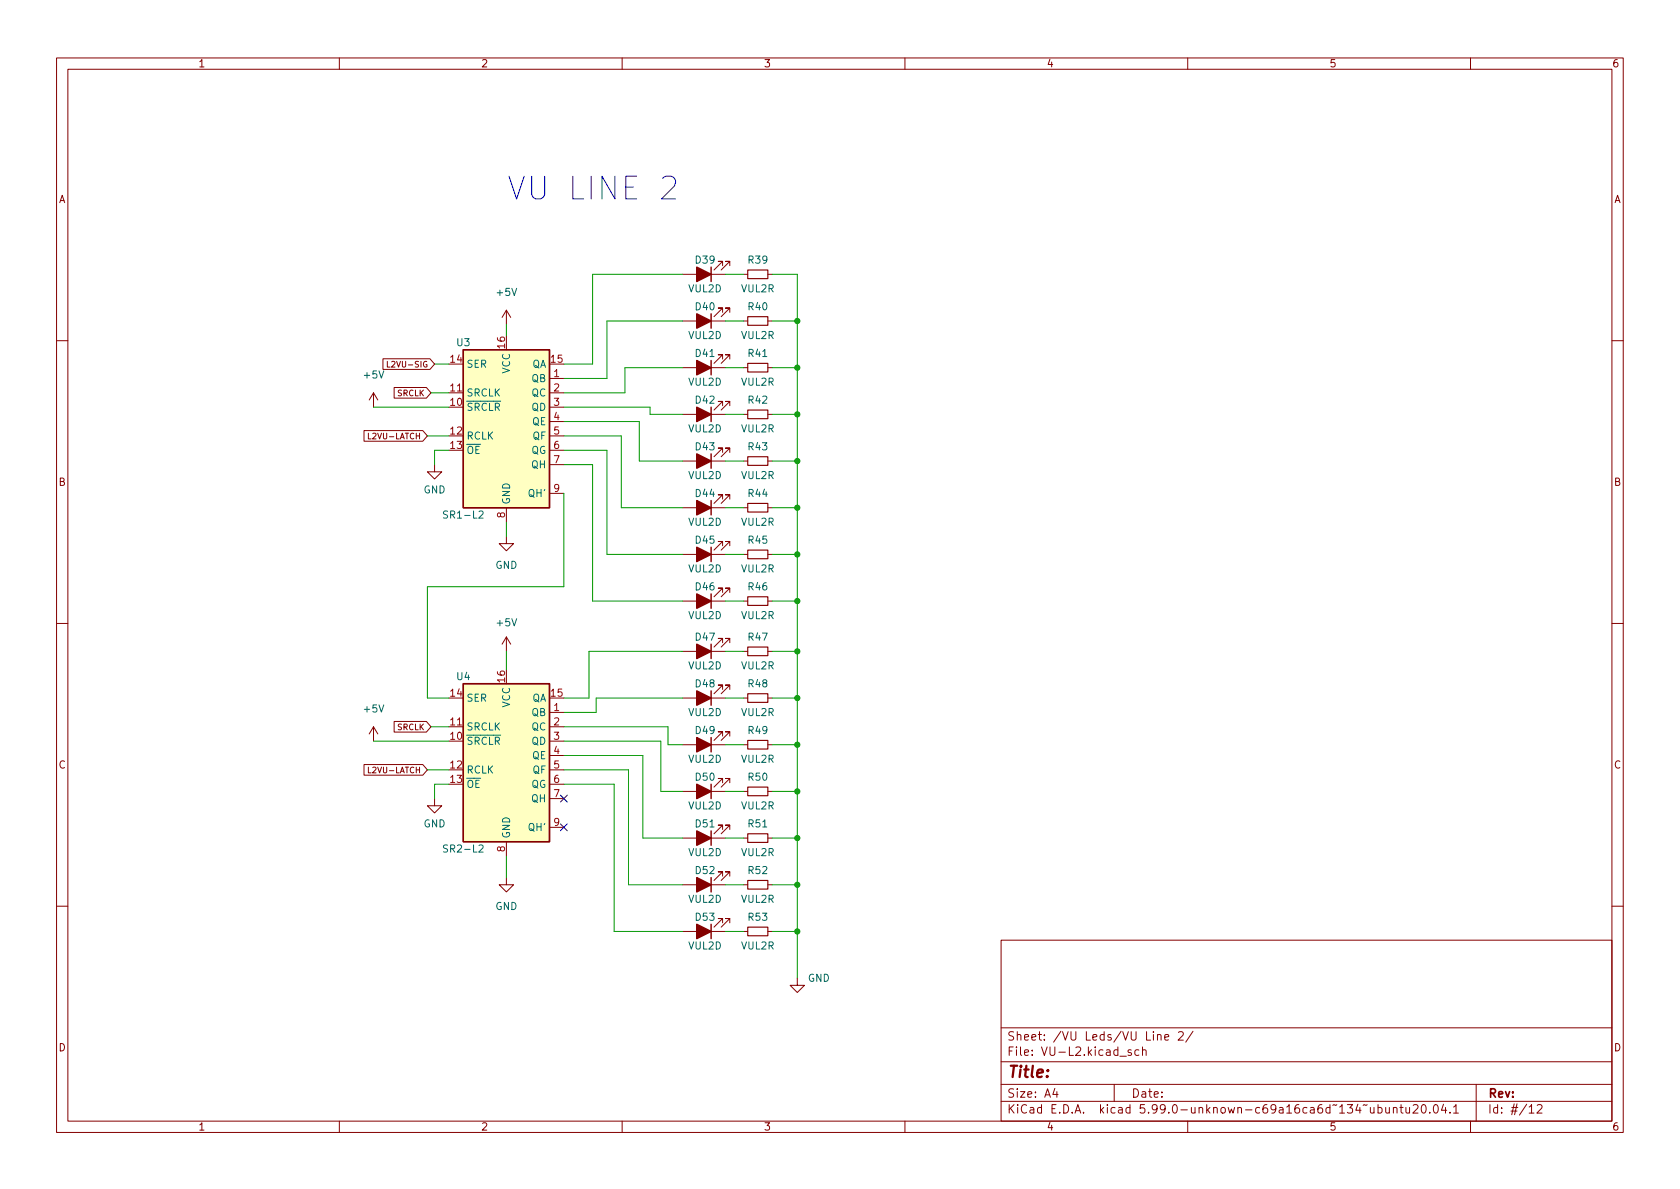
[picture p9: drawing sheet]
<svg xmlns="http://www.w3.org/2000/svg" width="297mm" height="210mm" viewBox="0 0 297 210" stroke-linecap="round" stroke-linejoin="round" font-family="sans-serif">
<g fill="none" stroke="#840000" stroke-width=".18">
<path d="M10 10.2h277v190.1h-277zM12 12.2h273v186.1h-273zM60 10.2v2M110 10.2v2M160 10.2v2M210 10.2v2M260 10.2v2M89.5 54.9v2.5M89.5 54.9l-.7 1.2M89.5 54.9l.8 1.2M120.6 48.5h7.7M120.6 56.8h7.7"/>
<path d="M127.8 47v-.8h-.8h.8l-1.6 1.5M127.8 55.2v-.7h-.8h.8l-1.6 1.5M129 47v-.8h-.7h.7l-1.5 1.5M129 55.2v-.7h-.7h.7l-1.5 1.5M131.4 48.5h.8M131.4 56.8h.8M135.8 48.5h.7M135.8 56.8h.7M10 60.2h2M64.4 76.1h10.4l.8 1-.8 .9h-10.4zM65.1 76.6v1h.5M66 69.5l-.7 1.2"/>
<path d="M66 69.5v2.5M66 69.5l.8 1.2M67.7 63.4h8.3l.8 1-.8 .9h-8.3zM68.5 63.9v1h.5M69.7 68.5h5.7l.8 1-.8 .9h-5.7zM79.4 69.5h2.5M97.2 66.9h2.5M97.2 69.5h2.5M97.2 72h2.5M97.2 74.5h2.5M97.2 77.1h2.5M97.2 79.6h2.5"/>
<path d="M120.6 65h7.7M120.6 73.3h7.7M127.8 71.7v-.7h-.8h.8l-1.6 1.5M127.8 63.5v-.8h-.8h.8l-1.6 1.6M129 71.7v-.7h-.7h.7l-1.5 1.5M129 63.5v-.8h-.7h.7l-1.5 1.6M131.4 65h.8M131.4 73.3h.8M135.8 65h.7M135.8 73.3h.7M285 60.2h2M76.8 82.2v1.2h1.3l-1.3 1.3-1.2-1.3h1.2"/>
<path d="M89.5 94.9v1.2h1.3l-1.3 1.3-1.2-1.3h1.2M89.5 89.8v2.5M97.2 82.2h2.5M97.2 87.2h2.5M120.6 89.8h7.7M120.6 98h7.7M120.6 81.5h7.7M127.8 88.3v-.8h-.8h.8l-1.6 1.5M127.8 80v-.8h-.8h.8l-1.6 1.6M127.8 96.5v-.7h-.8h.8l-1.6 1.5M129 88.3v-.8h-.7h.7l-1.5 1.5M129 80v-.8h-.7h.7l-1.5 1.6"/>
<path d="M129 96.5v-.7h-.7h.7l-1.5 1.5M131.4 89.8h.8M131.4 98h.8M131.4 81.5h.8M135.8 89.8h.7M135.8 98h.7M135.8 81.5h.7M10 110.2h2M89.5 112.6v2.6M89.5 112.6l-.7 1.3M89.5 112.6l.8 1.3M120.6 106.3h7.7"/>
<path d="M120.6 115.2h7.7M127.8 113.7v-.8h-.8h.8l-1.6 1.5M127.8 104.8v-.8h-.8h.8l-1.6 1.5M129 113.7v-.8h-.7h.7l-1.5 1.5M129 104.8v-.8h-.7h.7l-1.5 1.5M131.4 106.3h.8M131.4 115.2h.8M135.8 106.3h.7M135.8 115.2h.7M285 110.2h2M64.4 135.2h10.4l.8 .9-.8 1h-10.4zM65.1 135.7v1h.5"/>
<path d="M66 128.5v2.6M66 128.5l-.7 1.3M66 128.5l.8 1.3M69.7 127.6h5.7l.8 .9-.8 1h-5.7zM79.4 128.5h2.5M97.2 126h2.5M97.2 128.5h2.5M97.2 131.1h2.5M97.2 133.6h2.5M97.2 136.1h2.5M97.2 138.7h2.5M120.6 123.4h7.7"/>
<path d="M120.6 131.7h7.7M120.6 139.9h7.7M127.8 121.9v-.7h-.8h.8l-1.6 1.5M127.8 130.2v-.8h-.8h.8l-1.6 1.5M127.8 138.4v-.7h-.8h.8l-1.6 1.5M129 121.9v-.7h-.7h.7l-1.5 1.5M129 130.2v-.8h-.7h.7l-1.5 1.5M129 138.4v-.7h-.7h.7l-1.5 1.5M131.4 123.4h.8M131.4 131.7h.8M131.4 139.9h.8M135.8 123.4h.7"/>
<path d="M135.8 131.7h.7M135.8 139.9h.7M76.8 141.2v1.3h1.3l-1.3 1.3-1.2-1.3h1.2M89.5 155.2v1.3h1.3l-1.3 1.2-1.2-1.2h1.2M89.5 148.8v2.6M97.2 141.2h2.5M97.2 146.3h2.5M120.6 156.5h7.7M120.6 148.2h7.7M127.8 154.9v-.7h-.8h.8l-1.6 1.5M127.8 146.7v-.8h-.8h.8l-1.6 1.5M129 154.9v-.7h-.7h.7l-1.5 1.5"/>
<path d="M129 146.7v-.8h-.7h.7l-1.5 1.5M131.4 156.5h.8M131.4 148.2h.8M135.8 156.5h.7M135.8 148.2h.7M10 160.2h2M120.6 164.7h7.7M127.8 163.2v-.8h-.8h.8l-1.6 1.6M129 163.2v-.8h-.7h.7l-1.5 1.6M131.4 164.7h.8M135.8 164.7h.7M141 173v1.2h1.2l-1.2 1.3-1.3-1.3h1.3"/>
<path d="M177 166.3h108v32h-108zM285 160.2h2M60 198.3v2M110 198.3v2M160 198.3v2M177 194.8h108M177 191.8h108M177 187.8h108M177 181.8h108M186.5 192.5l-.4 1h1M186.9 193v1M197 191.8v3"/>
<path d="M198 186.8h1.1M200 185.7l-.4-.1-.2 .2 .1 .3 .5 .1v.4h-.6M201.4 185.7l-.5-.1-.3 .3v.4l.2 .3h.6M202 185.8l.2-.2 .4 .1v.9M202 185.1v1.5M204.6 183.1l.3-.2 .3 .1 .1 .9M204.6 182.9v1M205.9 183.4l.7-.1v-.3l-.5-.1-.2 .2 .1 .8h.6M208.4 182.6l.5-.2 .2 .2 .1 .3-.9 1h.9M210 198.3v2M210.9 182.4l-1.3 1.9M243.6 195.9l.5-.1 .3 .3v.4l-.2 .3h-.6"/>
<path d="M243.6 195.3v1.5M245 195.8l.1 1h.3l.2-.1M245.6 195.8v1M246.4 196l.2-.2 .3 .1 .1 .9M246.4 195.8v1M247.5 195.8h.6M247.7 195.3v1.3l.4 .2M248.6 195.8v1h.4l.2-.1M249.2 195.8v1M249.9 195.5l.5-.2 .2 .2 .1 .3-.9 1h.9M251.5 195.4l.1-.1a.81 .81 0 0 1 .6 .7 .81 .81 0 0 1-.3 .8h-.1a.81 .81 0 0 1-.6-.6 .81 .81 0 0 1 .3-.8zM252.8 196.7v.1"/>
<path d="M253.6 195.4l.2-.1a.81 .81 0 0 1 .6 .7 .81 .81 0 0 1-.3 .8h-.2a.81 .81 0 0 1-.5-.6 .81 .81 0 0 1 .2-.8zM255.2 195.3l-.3 1h.9M255.6 195.8v1M256.4 196.7v.1M257 195.8l.4-.5v1.5M257 196.8h.9M260 198.3v2M261 191.8v6.5M270.4 195.8l.4-.5v1.5M270.4 196.8h.8M271.8 195.5l.6-.2 .2 .2v.3l-.9 1h.9"/>
</g>
<g fill="none" stroke="#840000" stroke-width=".2">
<path d="M132.2 56h3.6v1.5h-3.6zM132.2 47.7h3.6v1.6h-3.6zM132.2 64.3h3.6v1.5h-3.6zM132.2 72.5h3.6v1.5h-3.6zM132.2 97.3h3.6v1.5h-3.6zM132.2 89h3.6v1.5h-3.6zM132.2 80.8h3.6v1.5h-3.6zM132.2 105.5h3.6v1.6h-3.6zM132.2 114.4h3.6v1.5h-3.6zM132.2 122.7h3.6v1.5h-3.6zM132.2 130.9h3.6v1.6h-3.6zM132.2 139.2h3.6v1.5h-3.6z"/>
<path d="M132.2 155.7h3.6v1.5h-3.6zM132.2 147.4h3.6v1.6h-3.6zM132.2 164h3.6v1.5h-3.6z"/>
</g>
<g fill="#ffffc2" stroke="#ffffc2" stroke-width=".18">
<path d="M81.9 120.9h15.3v27.9h-15.3z"/>
<path d="M81.9 61.8h15.3v28h-15.3z"/>
</g>
<g fill="none" stroke="#840000" stroke-width=".25">
<path d="M125.7 47.2v2.6M125.7 55.5v2.5M81.9 61.8h15.3v28h-15.3zM125.7 63.7v2.6M125.7 72v2.5M125.7 80.3v2.5M125.7 88.5v2.6M125.7 96.8v2.5M125.7 105v2.6M125.7 113.9v2.6M81.9 120.9h15.3v27.9h-15.3zM125.7 122.2v2.5"/>
<path d="M125.7 130.4v2.6M125.7 138.7v2.5M125.7 146.9v2.6M125.7 155.2v2.5M125.7 163.4v2.6"/>
</g>
<path d="M84.7 90.5l.5-.1 .2 .3-.8 .9h.8M84.7 149.5l.5-.1 .2 .4-.8 .9h.8" fill="none" stroke="#006464" stroke-width=".18"/>
<g fill="#840000" stroke="#840000" stroke-width=".25">
<path d="M123.2 113.9l2.5 1.3-2.5 1.3z"/>
<path d="M123.2 105l2.5 1.3-2.5 1.3z"/>
<path d="M123.2 163.4l2.5 1.3-2.5 1.3z"/>
<path d="M123.2 155.2l2.5 1.3-2.5 1.2z"/>
<path d="M123.2 146.9l2.5 1.3-2.5 1.3z"/>
<path d="M123.2 122.2l2.5 1.2-2.5 1.3z"/>
<path d="M123.2 130.4l2.5 1.3-2.5 1.3z"/>
<path d="M123.2 138.7l2.5 1.2-2.5 1.3z"/>
<path d="M123.2 88.5l2.5 1.3-2.5 1.3z"/>
<path d="M123.2 47.2l2.5 1.3-2.5 1.3z"/>
<path d="M123.2 80.3l2.5 1.2-2.5 1.3z"/>
<path d="M123.2 72l2.5 1.3-2.5 1.2z"/>
<path d="M123.2 55.5l2.5 1.3-2.5 1.2z"/>
<path d="M123.2 63.7l2.5 1.3-2.5 1.3z"/>
<path d="M123.2 96.8l2.5 1.2-2.5 1.3z"/>
</g>
<path d="M117.1 31.5l.6-.3h1a1.09 1.09 0 0 1 .6 1.7l-2.3 2.3h2.4" fill="none" stroke="#0000c2" stroke-width=".18"/>
<g fill="none" stroke="#009600" stroke-width=".18">
<path d="M89.5 57.4v1.9M120.6 48.5h-15.8v15.9h-5.1M120.6 56.8h-13.3v10.1h-7.6M128.3 48.5h3.1M128.3 56.8h3.1M136.5 48.5h4.5v124.5M136.5 56.8h4.5M66 72h13.4M75.6 77.1h3.8M76.2 69.5h3.2M76.8 64.4h2.6M79.4 79.6h-2.6v2.6"/>
<path d="M99.7 79.6h7.6v18.4h13.3M99.7 74.5h13.3v7h7.6M99.7 72h15.2v1.3h5.7M99.7 77.1h10.2v12.7h10.7M120.6 65h-10.1v4.5h-10.8M128.3 65h3.1M128.3 73.3h3.1M136.5 65h4.5M136.5 73.3h4.5M89.5 92.3v2.6M99.7 82.2h5.1v24.1h15.8M99.7 87.2v16.6h-24.1v19.6h3.8"/>
<path d="M128.3 98h3.1M128.3 81.5h3.1M128.3 89.8h3.1M136.5 98h4.5M136.5 81.5h4.5M136.5 89.8h4.5M89.5 115.2v3.2M120.6 115.2h-16.5v8.2h-4.4M128.3 106.3h3.1M128.3 115.2h3.1M136.5 106.3h4.5M136.5 115.2h4.5"/>
<path d="M66 131.1h13.4M75.6 136.1h3.8M76.2 128.5h3.2M79.4 138.7h-2.6v2.5M99.7 138.7h8.9v26h12M99.7 128.5h18.4v3.2h2.5M99.7 136.1h11.4v20.4h9.5M99.7 133.6h14v14.6h6.9M99.7 131.1h17.1v8.8h3.8M120.6 123.4h-15.2v2.6h-5.7M128.3 123.4h3.1M128.3 131.7h3.1"/>
<path d="M128.3 139.9h3.1M136.5 123.4h4.5M136.5 131.7h4.5M136.5 139.9h4.5M89.5 151.4v3.8M128.3 156.5h3.1M128.3 148.2h3.1M136.5 156.5h4.5M136.5 148.2h4.5M128.3 164.7h3.1M136.5 164.7h4.5"/>
</g>
<path d="M99.1 145.7l1.2 1.2M99.1 140.6l1.2 1.2M100.3 145.7l-1.2 1.2M100.3 140.6l-1.2 1.2" fill="none" stroke="#000084" stroke-width=".18"/>
<g fill="#009600" stroke="#009600" stroke-width=".18">
<circle cx="141" cy="123.4" r=".46"/>
<circle cx="141" cy="98" r=".46"/>
<circle cx="141" cy="106.3" r=".46"/>
<circle cx="141" cy="115.2" r=".46"/>
<circle cx="141" cy="131.7" r=".46"/>
<circle cx="141" cy="156.5" r=".46"/>
<circle cx="141" cy="164.7" r=".46"/>
<circle cx="141" cy="139.9" r=".46"/>
<circle cx="141" cy="148.2" r=".46"/>
<circle cx="141" cy="56.8" r=".46"/>
<circle cx="141" cy="65" r=".46"/>
<circle cx="141" cy="81.5" r=".46"/>
<circle cx="141" cy="89.8" r=".46"/>
<circle cx="141" cy="73.3" r=".46"/>
</g>
<text font-size="5.6" fill="#0000c2" x="89.5" y="35.4">VU LINE 2</text>
<text font-size="2.8" fill="#840000" x="178" y="190.6">Title:</text>
<g font-size="2.1" fill="#840000">
<text x="178" y="184">Sheet: /VU Leds/VU Line 2/</text>
<text x="178" y="186.7">File: VU-L2.kicad_sch</text>
<text x="178" y="196.9">KiCad E.D.A. kicad 5.99.0-unknown-c69a16ca6d~134~ubuntu20.04.1</text>
<text x="178" y="194.1">Size: A4</text>
<text x="200" y="194.1">Date:</text>
<text x="263" y="194.1">Rev:</text>
<text x="263" y="196.9">Id: #/12</text>
</g>
<g font-size="1.8" fill="#840000">
<text x="35" y="11.9">1</text>
<text x="85" y="11.9">2</text>
<text x="135" y="11.9">3</text>
<text x="185" y="11.9">4</text>
<text x="235" y="11.9">5</text>
<text x="285" y="11.9">6</text>
<text x="10.3" y="35.9">A</text>
<text x="285.3" y="35.9">A</text>
<text x="10.3" y="85.9">B</text>
<text x="285.3" y="85.9">B</text>
<text x="10.3" y="135.9">C</text>
<text x="285.3" y="135.9">C</text>
<text x="10.3" y="185.9">D</text>
<text x="285.3" y="185.9">D</text>
<text x="35" y="199.9">1</text>
<text x="85" y="199.9">2</text>
<text x="135" y="199.9">3</text>
<text x="185" y="199.9">4</text>
<text x="235" y="199.9">5</text>
<text x="285" y="199.9">6</text>
</g>
<g font-size="1.8" fill="#006464">
<text x="123" y="46.6">D39</text>
<text x="132.4" y="46.6">R39</text>
<text x="87.9" y="52.3">+5V</text>
<text x="121.8" y="51.7">VUL2D</text>
<text x="131.1" y="51.7">VUL2R</text>
<text x="121.8" y="59.9">VUL2D</text>
<text x="123" y="54.9">D40</text>
<text x="131.1" y="59.9">VUL2R</text>
<text x="132.4" y="54.9">R40</text>
<text x="80.8" y="61.2">U3</text>
<text x="82.4" y="65">SER</text>
<text x="94" y="65">QA</text>
<text x="123" y="63.1">D41</text>
<text x="132.4" y="63.1">R41</text>
<text x="64.4" y="66.9">+5V</text>
<text x="82.4" y="70.1">SRCLK</text>
<text x="90.2" y="66.1" transform="rotate(-90 90.2 66.1)">VCC</text>
<text x="94" y="67.6">QB</text>
<text x="94" y="70.1">QC</text>
<text x="121.8" y="68.2">VUL2D</text>
<text x="123" y="71.4">D42</text>
<text x="131.1" y="68.2">VUL2R</text>
<text x="132.4" y="71.4">R42</text>
<text x="82.4" y="72.6">~{SRCLR}</text>
<text x="82.4" y="77.7">RCLK</text>
<text x="94" y="72.6">QD</text>
<text x="94.1" y="75.2">QE</text>
<text x="94.2" y="77.7">QF</text>
<text x="121.8" y="76.4">VUL2D</text>
<text x="131.1" y="76.4">VUL2R</text>
<text x="82.4" y="80.3">~{OE}</text>
<text x="93.9" y="80.3">QG</text>
<text x="94" y="82.8">QH</text>
<text x="123" y="79.6">D43</text>
<text x="132.4" y="79.6">R43</text>
<text x="74.9" y="87.2">GND</text>
<text x="90.2" y="89.3" transform="rotate(-90 90.2 89.3)">GND</text>
<text x="93.6" y="87.9">QH'</text>
<text x="121.8" y="84.7">VUL2D</text>
<text x="123" y="87.9">D44</text>
<text x="131.1" y="84.7">VUL2R</text>
<text x="132.4" y="87.9">R44</text>
<text x="78.9" y="91.7">SR1-L2</text>
<text x="121.8" y="93">VUL2D</text>
<text x="131.1" y="93">VUL2R</text>
<text x="87.6" y="100.6">GND</text>
<text x="121.8" y="101.2">VUL2D</text>
<text x="123" y="96.1">D45</text>
<text x="131.1" y="101.2">VUL2R</text>
<text x="132.4" y="96.1">R45</text>
<text x="123" y="104.4">D46</text>
<text x="132.4" y="104.4">R46</text>
<text x="87.9" y="110.7">+5V</text>
<text x="121.8" y="109.5">VUL2D</text>
<text x="123" y="113.3">D47</text>
<text x="131.1" y="109.5">VUL2R</text>
<text x="132.4" y="113.3">R47</text>
<text x="121.8" y="118.4">VUL2D</text>
<text x="131.1" y="118.4">VUL2R</text>
<text x="64.4" y="126">+5V</text>
<text x="80.8" y="120.3">U4</text>
<text x="82.4" y="124.1">SER</text>
<text x="90.2" y="125.1" transform="rotate(-90 90.2 125.1)">VCC</text>
<text x="94" y="124.1">QA</text>
<text x="123" y="121.5">D48</text>
<text x="132.4" y="121.5">R48</text>
<text x="82.4" y="131.7">~{SRCLR}</text>
<text x="82.4" y="129.2">SRCLK</text>
<text x="94" y="126.6">QB</text>
<text x="94" y="129.2">QC</text>
<text x="94" y="131.7">QD</text>
<text x="121.8" y="126.6">VUL2D</text>
<text x="123" y="129.8">D49</text>
<text x="131.1" y="126.6">VUL2R</text>
<text x="132.4" y="129.8">R49</text>
<text x="82.4" y="136.8">RCLK</text>
<text x="94.1" y="134.2">QE</text>
<text x="94.2" y="136.8">QF</text>
<text x="121.8" y="134.9">VUL2D</text>
<text x="131.1" y="134.9">VUL2R</text>
<text x="82.4" y="139.3">~{OE}</text>
<text x="93.9" y="139.3">QG</text>
<text x="94" y="141.9">QH</text>
<text x="121.8" y="143.1">VUL2D</text>
<text x="123" y="138">D50</text>
<text x="131.1" y="143.1">VUL2R</text>
<text x="132.4" y="138">R50</text>
<text x="74.9" y="146.3">GND</text>
<text x="90.2" y="148.3" transform="rotate(-90 90.2 148.3)">GND</text>
<text x="93.6" y="146.9">QH'</text>
<text x="123" y="146.3">D51</text>
<text x="132.4" y="146.3">R51</text>
<text x="78.9" y="150.7">SR2-L2</text>
<text x="121.8" y="151.4">VUL2D</text>
<text x="123" y="154.6">D52</text>
<text x="131.1" y="151.4">VUL2R</text>
<text x="132.4" y="154.6">R52</text>
<text x="87.6" y="160.9">GND</text>
<text x="121.8" y="159.6">VUL2D</text>
<text x="131.1" y="159.6">VUL2R</text>
<text x="121.8" y="167.9">VUL2D</text>
<text x="123" y="162.8">D53</text>
<text x="131.1" y="167.9">VUL2R</text>
<text x="132.4" y="162.8">R53</text>
<text x="142.8" y="173.6">GND</text>
</g>
<g font-size="1.8" fill="#a90000">
<text x="79.7" y="64.1">14</text>
<text x="89.3" y="61.6" transform="rotate(-90 89.3 61.6)">16</text>
<text x="97.4" y="64.1">15</text>
<text x="79.7" y="71.7">10</text>
<text x="79.7" y="69.2">11</text>
<text x="97.9" y="66.7">1</text>
<text x="97.9" y="69.2">2</text>
<text x="97.9" y="71.7">3</text>
<text x="79.7" y="76.8">12</text>
<text x="97.9" y="74.3">4</text>
<text x="97.9" y="76.8">5</text>
<text x="79.7" y="79.4">13</text>
<text x="97.9" y="79.4">6</text>
<text x="97.9" y="81.9">7</text>
<text x="97.9" y="87">9</text>
<text x="89.3" y="91.5" transform="rotate(-90 89.3 91.5)">8</text>
<text x="79.7" y="123.2">14</text>
<text x="89.3" y="120.6" transform="rotate(-90 89.3 120.6)">16</text>
<text x="97.4" y="123.2">15</text>
<text x="97.9" y="125.7">1</text>
<text x="79.7" y="130.8">10</text>
<text x="79.7" y="128.3">11</text>
<text x="97.9" y="128.3">2</text>
<text x="97.9" y="130.8">3</text>
<text x="79.7" y="135.9">12</text>
<text x="97.9" y="133.3">4</text>
<text x="97.9" y="135.9">5</text>
<text x="79.7" y="138.4">13</text>
<text x="97.9" y="138.4">6</text>
<text x="97.9" y="141">7</text>
<text x="97.9" y="146">9</text>
<text x="89.3" y="150.6" transform="rotate(-90 89.3 150.6)">8</text>
</g>
<g font-size="1.4" fill="#840000">
<text x="69.2" y="65">L2VU-SIG</text>
<text x="70.3" y="70">SRCLK</text>
<text x="65.6" y="77.7">L2VU-LATCH</text>
<text x="70.3" y="129.1">SRCLK</text>
<text x="65.6" y="136.7">L2VU-LATCH</text>
</g>
</svg>
